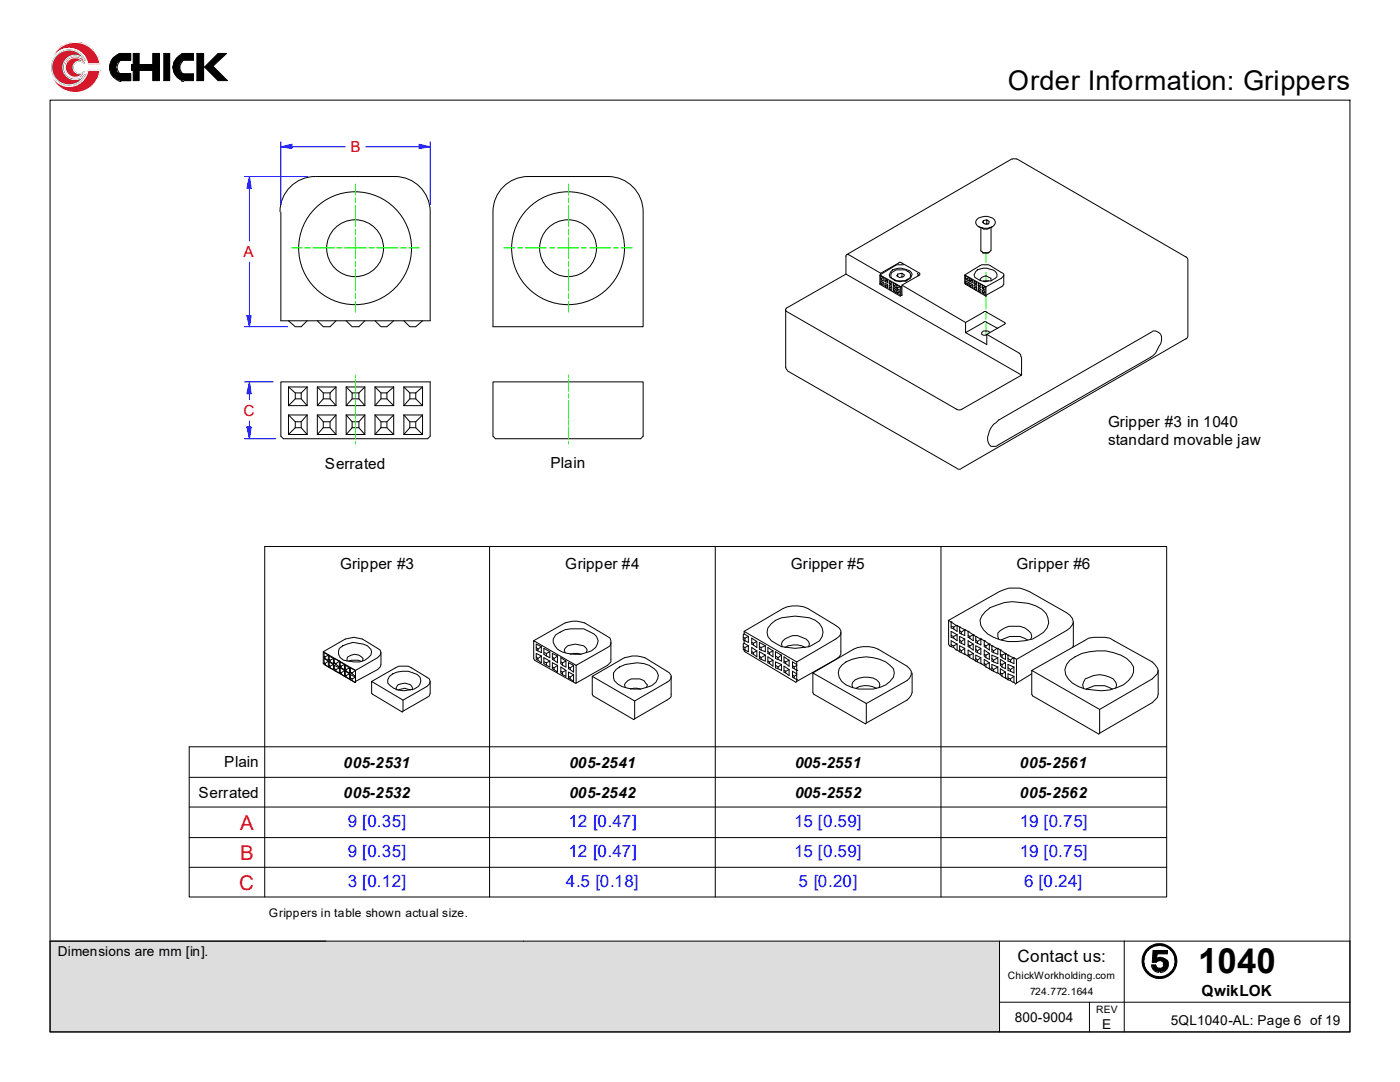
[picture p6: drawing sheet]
<svg xmlns="http://www.w3.org/2000/svg" width="279mm" height="216mm" viewBox="0 0 279 216" stroke-linecap="round" stroke-linejoin="round" font-family="sans-serif">
<!-- layer: Centerline(ISO) -->
<path d="M196.8 50.5v1.8M196.8 54.4v1.8M196.8 59.1v2.5M196.8 62.3v1.4M196.8 64.3v2.6" fill="none" stroke="#0f0" stroke-width=".2"/>
<!-- layer: Visible Edges(ISO) -->
<g fill="none" stroke="#000" stroke-width=".2">
<path d="M62.9 35.2a7 7 0 0 0-7 7M63 35.2h15.9M78.8 35.2a7 7 0 0 1 7.1 7M105.3 35.2h16.1M105.4 35.2a7 7 0 0 0-7 7M121.3 35.2a7 7 0 0 1 7.1 7M202 31.7l-33 19.1M202.1 31.8h.7M202.9 31.7l33.8 19.6M56 42.3v21.7h29.9v-21.7M98.4 42.3v22.9h30v-22.9M175.8 54.7v-.2l3.7-2.2 4.1 2.2v.4l-3.6 2v2"/>
<path d="M175.8 54.5l-6.5-3.7h-.3l-.2 .2v3.7M175.8 56l.5 .4-.4 .2-.1-.2zM175.8 56.4v.2l.5 .3v-.5M175.9 55.5v.4M175.9 56.6v.1M176.3 55.4v.6l-.5-.3v-.2M176.3 55.4l-.5-.4v.5h.1M176.3 55.4l-.4 .1M176.6 56.6l.5 .1-.3 .4-.2-.2zM176.6 55.9v.3l.5 .2v-.5M176.8 56v.2M176.8 57.1v.1"/>
<path d="M177.1 56.7v.7l-.5-.3v-.2M177.1 55.9l-.5-.4v.4l.2 .1M177.1 55.9l-.3 .1M177.5 56.9l.5 .3-.5 .2zM177.5 56.4v.2l.5 .3v-.5M177.6 56.6v.1M177.6 57.4v.3M178 57.2v.7l-.4-.2-.1-.3M178 56.4l-.5-.4v.4l.1 .2M178 54.4a2.04 2.04 0 0 1 2-.6 1.95 1.95 0 0 1 1.7 .9v.5a2.13 2.13 0 0 1-2.2 .8 1.95 1.95 0 0 1-1.7-.8zM178 56.4l-.4 .2M178.1 53.8a3.4 3.4 0 0 1 3.8 .6 1.02 1.02 0 0 1-.5 1.3l-.6 .3-1.1 .2-1.2-.3-.9-.5-.1-.5z"/>
<path d="M178.3 57.4l.5 .3-.5 .2zM178.3 55.7l.5 .3M178.5 57.1v.1M178.5 57.9v.2M178.6 55.9v.1M178.8 56.7v.7l-.5-.3v-.2M178.8 57.7v.7l-.5-.3v-.2M178.8 56.7l-.5-.1v.3l.2 .2M178.8 56.7l-.3 .4M179 57.9l.7 .4-.5 .1-.2-.1zM179 58.3l.2 .3 .5 .2v-.5M179.2 54.7l.8-.2v.9"/>
<path d="M179.2 57.4v.3M179.2 58.4v.2M179.7 57.2v.7l-.5-.2-.2-.3M179.7 57.2l-.7-.3v.5h.2M179.7 57.2l-.5 .2M179.8 57.2l-4.2-2.3v1.8l4.1 2.4 .3-.2M179.8 57.2v1.7h.2M179.8 57.2h.2M180 54.5l.5 .4-.2 .3-.8 .2-.5-.4 .2-.3v.5M180 56.9l12.7 7.4M180.3 52.8h-1.3l-3.4 2.1M180.7 56h.1"/>
<path d="M180.8 55.9v.1M181.2 55.7l-.5 .3M183 54.5l.2 .2v.3v-.1M192.5 54.9l3.4-2.1h1.4l3 1.9v.3l-.5 .5-3 1.7M192.7 56l.7 .4-.4 .2-.3-.2zM192.7 56.4v.2l.7 .3v-.5M193 55.5v.4M193 56.6v.1M193.4 55.4v.6l-.7-.3v-.2M193.4 55.4l-.7-.4v.5h.3M193.4 55.4l-.4 .1M193.5 56.6l.6 .1-.4 .4-.2-.2z"/>
<path d="M193.5 55.9v.3l.6 .2v-.5M193.7 56v.2M193.7 57.1v.1M194.1 56.7v.7l-.4-.2-.2-.3M194.1 55.9l-.6-.4v.4l.2 .1M194.1 55.9l-.4 .1M194.4 56.9l.5 .3-.5 .2zM194.4 56.4v.2l.5 .3v-.5M194.6 56.6v.1M194.6 57.4v.3M194.7 54.2a3.1 3.1 0 0 1 4.1 .2l.2 .8-1.2 .8h-.5a3.1 3.1 0 0 1-2.7-.6l-.2-.5zM194.9 57.2v.7l-.5-.3v-.2"/>
<path d="M194.9 56.4l-.5-.4v.4l.2 .2M194.9 43.9a2.64 2.64 0 0 1 3.6 0 .97 .97 0 0 1 0 1 .97 .97 0 0 1-.9 .5 2.59 2.59 0 0 1-2.7-.5l-.2-.4zM194.9 56.4l-.3 .2M195.2 57.4l.5 .3-.5 .2zM195.2 45.2l.9 .4a1.81 1.81 0 0 0 2-.4M195.4 57.1v.1M195.4 57.9v.2M195.7 56.7v.7l-.3-.2-.2-.3M195.7 57.7v.7l-.5-.3v-.2M195.7 56.7l-.5-.1v.3l.2 .2M195.7 56l-.1-.3a1.23 1.23 0 0 1 1.1-.7 1.23 1.23 0 0 1 1.1 .7v.3M195.7 45.4v4.6a1.1 1.1 0 0 0 1.1 .5 1.1 1.1 0 0 0 1-.5v-4.6"/>
<path d="M195.7 56.7l-.3 .4M196.1 57.9l.5 .4-.3 .1-.2-.1zM196.1 58.3v.1l.5 .4v-.5M196.1 50.3v.2h1.2l.1-.2M196.3 56h1M196.3 44l-.2 .4 .5 .3h.7l.1-.5-.5-.3v.8M196.3 57.4v.3M196.3 58.4v.2M196.6 57.2v.7l-.3-.2-.2-.3M196.6 57.2l-.5-.3v.5h.2M196.6 57.2l-.3 .2M196.8 57.2v1.7"/>
<path d="M196.9 43.9l-.6 .1v.5M200.3 54.9v1.8l-.1 .4-3.4 1.8v.2l-4.3-2.5v-1.7l4.3 2.3M236.7 51.2l.4 .7M237.1 52v14.9M56 76.2h29.9v10.8l-.6 .5h-28.7l-.6-.5zM57.6 64l1.3 1.2h1.2l1.2-1.2M57.6 77.2l1.3 1.2h1.2M57.6 77.2v3.7M57.6 77.2h3.7M58.9 78.4v1.2M60.1 78.4v1.2M61.3 77.2v3.7"/>
<path d="M61.3 77.2l-1.2 1.2M63.3 64l1.2 1.2h1.4l1.2-1.2M63.3 77.2l1.2 1.2h1.4M63.3 77.2v3.7M63.3 77.2h3.8M64.5 78.4v1.2M65.9 78.4v1.2M67.1 77.2v3.7M67.1 77.2l-1.2 1.2M69.1 64l1.2 1.2h1.3l1.2-1.2M69.1 77.2l1.2 1.2h1.3M69.1 77.2v3.7"/>
<path d="M69.1 77.2h3.7M70.3 78.4v1.2M71.6 78.4v1.2M72.8 77.2v3.7M72.8 77.2l-1.2 1.2M74.8 64l1.2 1.2h1.2l1.4-1.2M74.8 77.2l1.2 1.2h1.2M74.8 77.2v3.7M74.8 77.2h3.8M76 78.4v1.2M77.2 78.4v1.2M78.6 77.2v3.7"/>
<path d="M78.6 77.2l-1.4 1.2M80.6 64l1.2 1.2h1.2l1.3-1.2M80.6 77.2l1.2 1.2h1.2M80.6 77.2v3.7M80.6 77.2h3.7M81.8 78.4v1.2M83 78.4v1.2M84.3 77.2v3.7M84.3 77.2l-1.3 1.2M98.4 76.2h30v10.8l-.6 .5h-28.9l-.5-.5zM156.8 61.8v11.5M156.8 73.2l.4 .7"/>
<path d="M157 61.5l11.8-6.8 35.1 20.1-11.9 6.8a1.1 1.1 0 0 1-1.2 0l-33.8-19.5a.42 .42 0 0 1 0-.6zM157.1 74l33.9 19.5M196.9 66.7l6.5 3.7 .3 .4v.3l.2 .2v3.5M197.4 66.4v-.2a1.44 1.44 0 0 0-1.3 0l-.2 .2v.3l.4 .2h.6M199.1 65.5l-2.3-1.3h-.4l-3.7 2.2v-2.1l3.7-2.2h.4l3.9 2.4-3.8 2.2v2l-4.2-2.3M236.7 67.6l-44.8 25.9M237.1 67l-.4 .6M57.6 82.8l1.3 1.4h1.2l1.2-1.4M57.6 80.9l1.3-1.3h1.2l1.2 1.3M57.6 82.8v3.9M57.6 86.7h3.7M57.6 82.8h3.7"/>
<path d="M57.6 80.9h3.7M58.9 85.3h1.2l1.2 1.4M58.9 85.3l-1.3 1.4M58.9 84.2v1.1M60.1 84.2v1.1M61.3 82.8v3.9M63.3 82.8l1.2 1.4h1.4l1.2-1.4M63.3 80.9l1.2-1.3h1.4l1.2 1.3M63.3 82.8v3.9M63.3 86.7h3.8M63.3 82.8h3.8M63.3 80.9h3.8"/>
<path d="M64.5 85.3h1.4l1.2 1.4M64.5 85.3l-1.2 1.4M64.5 84.2v1.1M65.9 84.2v1.1M67.1 82.8v3.9M69.1 82.8l1.2 1.4h1.3l1.2-1.4M69.1 80.9l1.2-1.3h1.3l1.2 1.3M69.1 82.8v3.9M69.1 86.7h3.7M69.1 82.8h3.7M69.1 80.9h3.7M70.3 85.3h1.3l1.2 1.4"/>
<path d="M70.3 84.2v1.1M70.3 85.3l-1.2 1.4M71.6 84.2v1.1M72.8 82.8v3.9M74.8 82.8l1.2 1.4h1.2l1.4-1.4M74.8 80.9l1.2-1.3h1.2l1.4 1.3M74.8 82.8v3.9M74.8 86.7h3.8M74.8 82.8h3.8M74.8 80.9h3.8M76 85.3h1.2l1.4 1.4M76 84.2v1.1"/>
<path d="M76 85.3l-1.2 1.4M77.2 84.2v1.1M78.6 82.8v3.9M80.6 82.8l1.2 1.4h1.2l1.3-1.4M80.6 80.9l1.2-1.3h1.2l1.3 1.3M80.6 82.8v3.9M80.6 86.7h3.7M80.6 82.8h3.7M80.6 80.9h3.7M81.8 85.3h1.2l1.3 1.4M81.8 85.3l-1.2 1.4M81.8 84.2v1.1"/>
<path d="M83 84.2v1.1M84.3 82.8v3.9M191.1 93.5h.7M198.3 84.7l1-.9 30.3-17.4a1.3 1.3 0 0 1 2 .3 2.3 2.3 0 0 1-.3 2.4 3.5 3.5 0 0 1-1.7 2.2l-30.8 17.8h-.5a1.16 1.16 0 0 1-1.2-1.2v-.7a5.1 5.1 0 0 1 1.2-2.5zM64.5 130l4.4-2.5a4.4 4.4 0 0 1 3.4 0l3.6 2.2 .1 .5-.1 .5-.5 .5-4.4 2.6M64.7 132.6h.1M64.7 132.4h-.2v-2.4l6.5 3.8M64.7 132.6l6.1 3.5M64.7 132.2v.2M64.9 131.1v.3M64.9 132.4v.2M65.5 130.7v1l-.6-.3-.2-.3"/>
<path d="M65.5 131.9v1.2l-.8-.7M65.5 130.7l-.8-.5v.9h.2M65.5 131.9l-.8-.5v.8l.2 .2M65.5 130.7l-.6 .4M65.5 131.9l-.6 .5M65.7 132.1l.8 .5-.8 .3zM65.9 131.7v.4M65.9 132.9v.4M66.5 131.4v1l-.6-.3-.2-.2v-.3M66.5 132.6v1l-.6-.3-.2-.4M66.5 131.4l-.8-.5v.7l.2 .1M66.5 131.4l-.6 .3"/>
<path d="M66.7 132.8l1 .5-.6 .3-.4-.2zM67.1 132.4v.2M67.1 133.6v.3M67.7 131.9v1.2l-1-.7v-.2M67.7 133.3v1l-1-.5v-.4M67.7 131.9l-1-.5v.8l.4 .2M67.7 129.4l.7-.5 2-.7 1.1 .2a2.53 2.53 0 0 1 2.7 1.6l-.2 .7a3.7 3.7 0 0 1-4.4 1.2 1.77 1.77 0 0 1-1.9-2.5zM67.7 131.9l-.6 .5M67.9 133.3l.8 .5-.6 .5-.2-.2zM68.1 132.9v.4M68.1 134.3v.2M68.7 132.6v1l-.6-.3-.2-.4"/>
<path d="M68.7 133.8v1.2l-.8-.7v-.2M68.7 132.6l-.8-.5v.8h.2M68.7 132.6l-.6 .3M68.9 133.9l.9 .6-.9 .3zM69.1 133.6v.3M69.1 134.8v.3M69.3 131.9v-.5a1.95 1.95 0 0 1 3.2 0l-.2 .5M69.6 131.9a4.2 4.2 0 0 1 2.4 0M69.8 133.3v1l-.7-.4-.2-.1v-.4M69.8 134.5v1l-.7-.4-.2-.3M69.8 133.3l-.9-.5v.6l.2 .2M69.8 133.3l-.7 .3"/>
<path d="M69.9 135.3v.3l.9 .5M69.9 134.6l1.1 .5-.7 .4-.4-.2zM69.9 134.1v.2l1.1 .7M70.3 134.3v.2M70.3 135.5v.3M70.8 136.1h.1M71 133.8l-1.1-.5v.8l.4 .2M71 133.8l-.7 .5M71 133.8v2.3M74.2 136l5.4-3.1h1.8l4.3 2.6 .2 .5-.2 .5-.5 .5-4.8 2.7M76 130.2v2.4l-.1 .5-.5 .5-4.6 2.5M77.7 135a4.7 4.7 0 0 1 6.1 .1 1.75 1.75 0 0 1-1.2 2.4l-1 .2a4 4 0 0 1-4.2-1.4v-.7z"/>
<path d="M79.1 137.7v-.5l.3-.5a2.54 2.54 0 0 1 2.6 0l.3 .5v.5M79.4 137.7a2.54 2.54 0 0 1 2.6 0M85.9 136v2.3l-.2 .6-5.4 3.2-6-3.6-.1-.2v-2.3l6.2 3.7v2.2M106.5 127.8l6.3-3.5a5.5 5.5 0 0 1 3.9 0l4.5 2.7a1.21 1.21 0 0 1 .7 1.1 1.21 1.21 0 0 1-.7 1.1l-6.2 3.6M107 130.4l1 .5-.6 .5-.4-.3zM107.4 129.5v.4M107.4 131.4v.3M108 129v1.2l-1-.5v-.5M108 130.9v1.3l-1-.6v-.5M108 129l-1-.5v.7l.4 .3M108 129l-.6 .5M108.5 131.2l1.2 .7-.6 .3-.6-.1z"/>
<path d="M109.1 130.4v.5M109.1 132.2v.6M109.7 130v1.2l-1.2-.6v-.4M109.7 131.9v1.2l-1.2-.7v-.3M109.7 130l-1.2-.6v.8l.6 .2M109.7 130l-.6 .4M110.2 132.2l1.1 .6-.7 .5-.4-.2zM110.6 131.4v.3M110.6 133.3v.3M110.9 126.7a5.3 5.3 0 0 1 4.2-1.2h1.4l1 .5a2 2 0 0 1 1.4 3.2l-.9 .7a7.2 7.2 0 0 1-6.7-.4l-.9-1.3v-.7zM111.3 130.9v1.3l-1.1-.6v-.5M111.3 132.8v1.3l-1.1-.7v-.3"/>
<path d="M111.3 130.9l-1.1-.5v.7l.4 .3M111.3 130.9l-.7 .5M111.9 133.1l1 .7-.6 .3-.4-.2zM112.3 132.2v.6M112.3 134.1v.5M112.8 130.2l-.2-.5 .7-.8a4 4 0 0 1 3.2 0l.7 .8-.2 .5M112.9 131.9v1.2l-.6-.3-.4-.4v-.3M112.9 133.8v1.2l-.6-.4-.4-.3v-.4M112.9 131.9l-1-.7v.9l.4 .1M112.9 131.9l-.6 .3M113.5 134.1l1 .5-.7 .5-.3-.1zM113.8 130.6l.7-.2 1.5 .2"/>
<path d="M113.8 133.3v.3M113.8 135.1v.4M114.5 132.8v1.3l-1-.7v-.3M114.5 134.6v1.4l-1-.7v-.3M114.5 132.8l-1-.6v.9l.3 .2M114.5 132.8l-.7 .5M115 132.8v3.5M118.2 135l6.4-3.8a5.9 5.9 0 0 1 4.1 0l4.4 2.7a1.13 1.13 0 0 1 .9 1.1 1.13 1.13 0 0 1-.9 1.1l-6.4 3.8M121.9 128.2v3.9l-.7 .7-6.4 3.5-8.1-4.6-.2-.3v-3.6l8.5 5M122.9 133.6l.7-.5a9 9 0 0 1 4.9-.7 3.6 3.6 0 0 1 2.9 2.4 2.56 2.56 0 0 1-2.4 2.4 6.2 6.2 0 0 1-6.4-1.4l-.2-1.5zM124.8 137.2l-.2-.5a1.99 1.99 0 0 1 2.2-1.2h.9l.8 .3 .7 .9-.2 .5M125.8 137.5l.7-.2 1.3 .2"/>
<path d="M133.9 135v4l-.8 .7-6.6 3.9-8.1-4.7-.2-.4v-3.5l8.5 4.9v3.5M148.5 126l7.8-4.6a5.9 5.9 0 0 1 4.9 0l6.3 3.9 .3 .5v.7l-.3 .5-.7 .5-7.8 4.6M148.5 126.5v-.5l10.5 6.1M148.5 128.4l-.2 .1v.5l.4 .2 .7-.3M148.5 126.5l-.2 .2v.5l.4 .1M148.5 127.7v.7M148.5 126.5l.9 .5M148.5 128.4l.9 .5M148.7 127.3v.5M148.7 129.2v.5M149.4 128.9v1.1l-1.1-.5v-.5M149.4 127v1.2l-1.1-.5v-.5"/>
<path d="M149.4 127l-.7 .3M150 127.3l1 .7-.6 .4-.4-.2zM150 129.2l1 .7v1.2l-1-.7zM150 128.2v.3l.4 .2M150 130l.4 .2M150.4 128.4v.3M150.4 130.2v.4M151 128v1.2l-.6-.5M151 129.9l-.6 .3M151.6 130l1.1 .7v1.2l-1.1-.5zM151.6 129v.5l.3 .2M151.6 130.9l.3 .3"/>
<path d="M151.9 129.2v.5M151.9 131.2v.4M152.7 128.9l-1.1-.7v.8l.3 .2M152.7 128.9v1.1l-.8-.3M152.7 128.9l-.8 .3M152.7 130.7l-.8 .5M153.2 131.1l1.1 .6v1.2l-1.1-.7zM153.2 130v.4l.4 .2M153.2 131.9l.4 .2M153.6 130.2v.4M153.6 132.1v.3M153.9 124.5l.9-.7 1.2-.5a10.5 10.5 0 0 1 6.7 .5 2.48 2.48 0 0 1 1.6 2.3 2.48 2.48 0 0 1-1.6 2.3l-1.2 .6a11.7 11.7 0 0 1-5.5 0l-1.2-.6a2.23 2.23 0 0 1-1.7-1.7 2.23 2.23 0 0 1 .8-2.2z"/>
<path d="M154.3 129.9l-1.1-.7v.8l.4 .2M154.3 129.9v1.2l-.7-.5M154.3 129.9l-.7 .3M154.3 131.7l-.7 .4M154.8 132.1l1.2 .5v1.2l-1.2-.5zM154.8 130.9v.5l.5 .2M154.8 132.8l.5 .3M155.3 131.2v.4M155.3 133.1v.3M156 130.7l-1.2-.7v.9l.5 .3M156 130.7v1.2l-.7-.3M156 130.7l-.7 .5"/>
<path d="M156 132.6l-.7 .5M156.1 129a1.36 1.36 0 0 1 1.2-1.8l.9-.4a4.6 4.6 0 0 1 3.2 1.2l.1 .5-.1 .5M156.6 129.2a4.2 4.2 0 0 1 4.1 0M156.8 132.1v.3M156.8 133.9v.4M157.5 133.6v1.2l-1-.7v-.3M157.5 131.7v1.2l-1-.7v-.3M157.5 133.6l-1-.7v.9l.3 .1M157.5 131.7l-1-.6v.8l.3 .2M157.5 133.6l-.7 .3M157.5 131.7l-.7 .4M158.2 134.6v.5l.8 .5"/>
<path d="M158.2 132.8v.5l.8 .5v-1M158.5 133.1v.3M158.5 135v.3M159 133.8h.1M159 135.6h.1M159 132.6l-.8-.5v.7l.3 .3 .5-.3M159 134.5l-.8-.6v.7l.3 .4 .5-.4M159 132.1v.7M159 133.8v2.2M162.2 134.3l8.1-4.8a5.9 5.9 0 0 1 5 0l5.7 3.4a1.6 1.6 0 0 1 .9 1.5 1.6 1.6 0 0 1-.9 1.4l-8.1 4.6M167.8 126.2v4.4l-.3 .5-8.7 5-10.1-6.1-.2-.1v-.4M168 132.8a7.7 7.7 0 0 1 9.6 0 1.95 1.95 0 0 1 0 3.2 6.3 6.3 0 0 1-4.7 1.5 6.4 6.4 0 0 1-4.9-1.5 2.25 2.25 0 0 1 0-3.2z"/>
<path d="M170.2 137.2l-.2-.5 .2-.6a3.8 3.8 0 0 1 5.2 0l.2 .6-.2 .5M170.9 137.3a4.1 4.1 0 0 1 4 0M182 134.3v3.9l-.5 1-.5 .5-8.3 4.7-10.3-5.9-.2-.3v-3.9l10.7 6.1v3.9M189.3 123.8l10.2-5.8 .8-.3a6.8 6.8 0 0 1 5.1 .3l7.5 4.3a1.8 1.8 0 0 1 .6 3l-10.6 6.3M189.3 123.8v4.7l.2 .4 .3 .1M189.3 123.8l1.5 1M189.8 127.8l1.2 .7-.7 .4-.5-.2zM189.8 129l.5 .2 .5 .5h.2M189.8 124.1v.9l.5 .1M189.8 124.1h.1M189.8 125v.3l.5 .2M189.8 128.7v.3"/>
<path d="M190.3 125.1v.4M190.3 127v.3M190.3 128.9v.3M190.8 124.8l-.5 .3M190.8 124.8h.2M191 128.5v1.2l.5 .3M191 126.7v1.1l-.7-.5-.5-.1v-.4M191 126.7l-1.2-.7v.8l.5 .2M191 126.7l-.7 .3M191.5 125.8v.5l1 .5v-1.2l.7 .4M191.5 125.1l-.5-.3v1.2l-.7-.5M191.5 128.9l1 .5-.6 .5-.4-.4z"/>
<path d="M191.5 130l1 .6M191.5 125.1v.7l.4 .4M191.5 125.1h.1M191.5 125.1l1 .5M191.5 129.5v.5M191.9 126.2v.3M191.9 128v.4M191.9 129.9v.3M192.5 129.4v1.2l.7 .3M192.5 127.5v1.2l-1-.5v-.5M192.5 127.5l-1-.5v.7l.4 .3M192.5 125.6h.1"/>
<path d="M192.5 130.6h.1M192.5 127.5l-.6 .5M192.5 125.6l-.6 .6M193.2 129.7l1 .7-.7 .3-.3-.1zM193.2 130.9l1 .7M193.2 126v.8l.3 .2M193.2 126h.1M193.2 126.8v.4l.3 .1M193.2 126l1 .7M193.2 130.6v.3M193.5 127v.3M193.5 128.9v.3"/>
<path d="M193.5 130.7v.5M194.2 130.4v1.2l.5 .3M194.2 128.5v1.2l-1-.7v-.3M194.2 128.5l-1-.7v.9l.3 .2M194.2 126.7h.1M194.2 131.6h.1M194.2 128.5l-.7 .4M194.2 126.7l-.7 .3M194.7 127.7v.5l1 .5v-1.2l.7 .3M194.7 127l-.5-.3v1.1l-.7-.5M194.7 130.7l1 .5-.6 .5-.4-.3zM194.7 131.9l1 .5"/>
<path d="M194.7 127v.7l.4 .3M194.7 127h.1M194.7 127l1 .5M194.7 131.4v.5M195.1 128v.4M195.1 129.9v.3M195.1 131.7v.4M195.7 131.2v1.2l.7 .4M195.7 129.4v1.2l-1-.6v-.5M195.7 129.4l-1-.5v.6l.4 .4M195.7 127.5h.1M195.7 132.4h.1"/>
<path d="M195.7 129.4l-.6 .5M195.7 127.5l-.6 .5M196.4 128.7v.3l1 .7v-1.2l.6 .4M196.4 132.8l1 .6M196.4 127.8v.9l.4 .2M196.4 127.8h.1M196.4 127.8l1 .7M196.6 122.1l1-.9a9.3 9.3 0 0 1 6.1-1 6.7 6.7 0 0 1 5.1 2.2 2.88 2.88 0 0 1-1.5 4.4l-1.2 .7a11.7 11.7 0 0 1-7.8-.3 4 4 0 0 1-2.7-3.4l.3-.9zM196.8 128.9v.3M196.8 130.7v.5M196.8 132.6v.5M197.4 132.2v1.2l.6 .4"/>
<path d="M197.4 130.4v1.2l-1-.7v-.3M197.4 132.2l-.6 .4-.4-.2M197.4 130.4l-1-.7v.9l.4 .1M197.4 128.5h.1M197.4 133.4h.1M197.4 132.2l-1-.6v1.2M197.4 130.4l-.6 .3M197.4 128.5l-.6 .4M198 129.5v.5l1.1 .6v-1.2l.5 .3M198 133.8l1.1 .5M198 128.9v.6l.3 .4M198 128.9h.1"/>
<path d="M198 128.9l1 .5M198.3 129.9v.3M198.3 131.7v.4M198.3 133.6v.3M199 129.4l-.7 .5M199 129.4h.1M199.1 133.1v1.2l.5 .3M199.1 131.2v1.2l-1.1-.5v-.5M199.1 133.1l-.8 .5-.3-.3M199.1 131.2l-1.1-.5v.7l.3 .3M199.1 133.1l-1.1-.5v1.2M199.1 131.2l-.8 .5"/>
<path d="M199.3 127.5l-.2-1.2a4 4 0 0 1 3.4-1.3 3.4 3.4 0 0 1 3.2 1.3l.2 .7-.2 .5M199.6 130.6v.3l1.1 .7v-1.2l.5 .3M199.6 134.6l1.1 .7M199.6 129.7v.9l.4 .1M199.6 129.7h.1M199.6 129.7l1.1 .7M199.8 127.7l.9-.4a5.3 5.3 0 0 1 3.7 0l.7 .4M200 130.7v.5M200 132.6v.5M200 134.5v.5M200.7 134.1v1.2l.5 .3M200.7 132.2v1.2l-1.1-.6v-.4"/>
<path d="M200.7 134.1l-.7 .4-.4-.2M200.7 132.2l-1.1-.6v.8l.4 .2M200.7 130.4h.1M200.7 135.3h.1M200.7 134.1l-1.1-.7v1.2M200.7 132.2l-.7 .4M200.7 130.4l-.7 .3M201.2 130.7v1.2l1.2 .5v-1.2l.5 .4M201.2 135.6l1.2 .5M201.2 130.7h.1M201.2 130.7l1 .5M201.7 131.7v.4"/>
<path d="M201.7 133.6v.3M201.7 135.5v.3M202.2 131.2l-.5 .5-.5-.3M202.2 131.2h.2M202.4 133.1v1.2l-1.2-.5v-.5M202.4 135l-.7 .5-.5-.2M202.4 133.1l-1.2-.5v.7l.5 .3M202.4 135l-1.2-.5v1.1M202.4 133.1l-.7 .5M202.9 131.6v4.7M205.9 134.5l-3.2 2-.3-.4v-1.1M205.9 133.8l11.4-6.5a13.3 13.3 0 0 1 4.2 0l8.5 4.8 1 1.2 .1 .5-.1 .7-1 1-10.5 6.1"/>
<path d="M213.5 131.7a10.3 10.3 0 0 1 10.2-1l1.2 .7 .8 .8a2.49 2.49 0 0 1-.5 3.6 8.5 8.5 0 0 1-7.1 1.9 6.3 6.3 0 0 1-5.4-3.1l-.2-1 .4-1zM214.2 124.1v4.8l-.2 .3M216.2 137.3a1.65 1.65 0 0 1 1.2-2.2 4.6 4.6 0 0 1 4.8 .4l.5 .6 .1 .6-.1 .6M216.7 137.5l.9-.3a5.3 5.3 0 0 1 3.7 0l.7 .3M231.1 133.8v4.7l-.1 .7-1 1-10.7 6.3-13.2-7.6-.2-.4v-4.7l13.6 7.8v4.7"/>
<circle cx="70.9" cy="49.5" r="5.7"/>
<circle cx="70.9" cy="49.5" r="11.3"/>
<circle cx="113.4" cy="49.5" r="5.7"/>
<circle cx="113.4" cy="49.5" r="11.3"/>
</g>
<!-- layer: TITLE BLOCK HATCH -->
<g fill="#000">
<path d="M22.7 11.3l1-.6h2.4v1.3h-2.1l-.1 .2a1.95 1.95 0 0 0-.7 1.3l.2 .2a.59 .59 0 0 0 .5 .9v.1h2.2v1.4h-2.4l-.5-.4a1.9 1.9 0 0 1-1.2-1.6l-.2-.2v-.4a3.4 3.4 0 0 1 .9-2.2z" fill-rule="evenodd"/>
<path d="M26.6 10.7h1.2v2.2h2.7v-2.2h1.3v5.4h-1.3v-2h-2.7v2h-1.2v-2h-.4v-1.2h.4z" fill-rule="evenodd"/>
<path d="M32.7 10.7h1.2v5.4h-1.2z" fill-rule="evenodd"/>
<path d="M35.4 11.3l.8-.6h2.4v1.3h-2a1.85 1.85 0 0 0-.4 2.6h.2v.1h2.2v1.4h-1.9a2.09 2.09 0 0 1-1.5-.9l-.3-.3a.97 .97 0 0 1-.4-1l-.1-.4v-.3l.1-.2a2.06 2.06 0 0 1 .9-1.7z" fill-rule="evenodd"/>
<path d="M39.3 10.7h1.3v5.4h-1.3z" fill-rule="evenodd"/>
<path d="M40.8 13.4l2.7-2.7h1.7l-2.7 2.5 2.9 2.9h-1.9z" fill-rule="evenodd"/>
</g>
<path d="M10.3 15.1a3.1 3.1 0 0 0 1.7 1.7 3.7 3.7 0 0 0 5.1-1.6l.5-1.1h2.4a2.71 2.71 0 0 1-.7 1.6 4.6 4.6 0 0 1-5.8 2.4 4.7 4.7 0 0 1-3-2.5z" fill-rule="evenodd" fill="#f00"/>
<path d="M11.5 10.8a3.5 3.5 0 0 1 4.6 0l.7 .9-.4-.2a2.16 2.16 0 0 0-2.3-.3 2.19 2.19 0 0 0-1.4 2.2 2.29 2.29 0 0 0 1.2 2.1 2.29 2.29 0 0 0 2.4-.1l.5-.3a2.96 2.96 0 0 1-2.7 1.7h-.7a2.65 2.65 0 0 1-2.4-1.4l-.3-.7a2.99 2.99 0 0 1 .1-3z" fill-rule="evenodd" fill="#b01c2e"/>
<path d="M13.7 11.9a1.88 1.88 0 0 1 2.9 .3l.3 .3h-.1a.54 .54 0 0 0-.7-.3 .42 .42 0 0 0-.7 0h-.3v.2a1.02 1.02 0 0 0-.5 1.3l.1 .5 .4 .2v.2a1.31 1.31 0 0 0 1.5-.2h.2a1.61 1.61 0 0 1-1.6 1 2.04 2.04 0 0 1-2-1.2 2.04 2.04 0 0 1 .5-2.3z" fill-rule="evenodd" fill="#f00"/>
<g fill="#e60d2e">
<path d="M10.5 11.3l-.3 .9zM12.2 9.1l-1 1.1-.5 .6-.2 .5a4.3 4.3 0 0 1 2.5-1.6 3.4 3.4 0 0 1 3.4 1 4.4 4.4 0 0 1 1.2 2h2.4l-.4-1.4-.5-.6a4.5 4.5 0 0 0-4.7-2.2h-.5z" fill-rule="evenodd"/>
<path d="M10.3 15.1a3.1 3.1 0 0 0 1.7 1.7 3.7 3.7 0 0 0 5.1-1.6l.5-1.1h2.4a2.71 2.71 0 0 1-.7 1.6 4.6 4.6 0 0 1-5.8 2.4 4.7 4.7 0 0 1-3-2.5z" fill-rule="evenodd"/>
</g>
<path d="M13.7 11.9a1.88 1.88 0 0 1 2.9 .3l.3 .3h-.1a.54 .54 0 0 0-.7-.3 .42 .42 0 0 0-.7 0h-.3v.2a1.02 1.02 0 0 0-.5 1.3l.1 .5 .4 .2v.2a1.31 1.31 0 0 0 1.5-.2h.2a1.61 1.61 0 0 1-1.6 1 2.04 2.04 0 0 1-2-1.2 2.04 2.04 0 0 1 .5-2.3z" fill-rule="evenodd" fill="#b01c2e"/>
<path d="M10 187.8h189.5v18.1h-189.5z" fill-rule="evenodd" fill="#ddd"/>
<g fill="#000">
<path d="M230.1 189.7h2.9v.6h-2l-.2 .9h.2a1.53 1.53 0 0 1 2 .5 1.52 1.52 0 0 1-1.4 2.2h-.5a1.1 1.1 0 0 1-1.1-1l-.2-.4h.8l.2 .4a.85 .85 0 0 0 1.2 .1v-.1h.2a.91 .91 0 0 0-.6-1.2h-.3l-.5 .3h-.8z" fill-rule="evenodd"/>
<path d="M229.4 189.3l-.6 .9a1.56 1.56 0 0 0-.4 1.3l-.1 .4 .1 .3a2.66 2.66 0 0 0 1.4 2.2 1.56 1.56 0 0 0 1.3 .3l.4 .2 .3-.2a2.06 2.06 0 0 0 1.7-.8l.3-.2a3.7 3.7 0 0 0 .6-2.9l-.6-1-.3-.1-.2-.4a3.7 3.7 0 0 0-2.8-.5zM229.3 189a4.1 4.1 0 0 0-1.4 2.3 3.6 3.6 0 0 0 1.2 3.1 3.5 3.5 0 0 0 5.3-.9 3.5 3.5 0 0 0-1.9-5 3.5 3.5 0 0 0-3.2 .5z" fill-rule="evenodd"/>
</g>
<!-- layer: Sketch Geometry(ISO) -->
<g fill="none" stroke="#000" stroke-width=".2">
<path d="M10 20h259.4v185.9h-259.4zM16.8 12.7a1.27 1.27 0 0 0-1.8-.2 1.27 1.27 0 0 0 0 1.9 1.27 1.27 0 0 0 1.8-.1M17 14.9a3.5 3.5 0 0 1-5.3 1.3 3.5 3.5 0 0 1 0-5.5 3.5 3.5 0 0 1 5.3 1.3 2.45 2.45 0 0 0-3.7-.3 2.45 2.45 0 0 0 0 3.6 2.45 2.45 0 0 0 3.7-.4M17.6 14.1h2.4M23.6 10.8a2.79 2.79 0 0 0-1.8 2.7 2.79 2.79 0 0 0 1.8 2.6M23.7 16.2l.4 .1M23.8 14.6l.3 .1M23.9 12.3a1.61 1.61 0 0 0 0 2.4M24 10.7h2.1v1.3h-2.1h2.1v-1.3M24 14.7h2.1h-2.1M24.1 12l-.3 .1M24.1 10.7l-.4 .1"/>
<path d="M26.1 14.7v1.4v-1.4M26.1 16.1h-2.1h2.1M26.6 10.7h1.2v2.2h2.7v-2.2h1.3v5.4h-1.3v-2h-2.7v2h-1.2v-2h-.4v-1.2h.4zM32.7 10.7h1.2v5.4h-1.2zM36.2 16.2l.5 .1M36.3 10.8a2.79 2.79 0 0 0-1.8 2.7 2.79 2.79 0 0 0 1.8 2.6M36.4 14.6l.3 .1M36.4 12.3a1.61 1.61 0 0 0 0 2.4M36.6 14.7h2v1.4h-1.9M36.7 12l-.3 .1M36.7 10.7l-.5 .1M36.7 10.7h1.9v1.3h-2"/>
<path d="M39.3 10.7h1.3v5.4h-1.3zM40.8 13.4l2.7-2.7h1.7l-2.7 2.5 2.9 2.9h-1.9zM97.7 109.1v69.9M142.7 109.1v69.9M187.8 109.1v69.9M37.8 155.1h195M232.8 149h-195v30h195v-69.9h-180v69.9M37.8 173.1h195M37.8 167.1h195M37.8 161h195M104.5 187.8h119.9M199.5 187.8v18.1"/>
<path d="M217.4 200v5.9M229.8 192.5h.8M229.8 192.7a1.61 1.61 0 0 0 1.4 1.3M230.6 192.6a.76 .76 0 0 0 .8 .6M230.8 191.2l.2-.9h2v-.6h-2.9l-.1 2.3h.8M231.1 193.9h.5M231.3 193.2h.2M231.3 191.7h.2M231.4 191.7l-.6 .3M231.6 191.7a.76 .76 0 0 1 .7 .7 .76 .76 0 0 1-.7 .8M231.7 191l-.9 .2M231.7 191.2l.6 .1 .5 .3"/>
<path d="M232.2 192.4v.1M232.9 191.5l.3 .8M233.2 192.6a1.61 1.61 0 0 1-1.6 1.5M233.2 192.4v.1"/>
<circle cx="231.4" cy="191.8" r="3.5"/>
<circle cx="231.4" cy="191.8" r="3.1"/>
</g>
<path d="M10.1 12.2a5 5 0 0 1 5.2-3.7 5 5 0 0 1 4.6 4.3M16.8 12.7a1.95 1.95 0 0 0-3-.8 1.95 1.95 0 0 0 0 3.1 1.95 1.95 0 0 0 3-.8M16.8 12.7a1.27 1.27 0 0 0-1.8-.2 1.27 1.27 0 0 0 0 1.9 1.27 1.27 0 0 0 1.8-.1M17 14.9a3.5 3.5 0 0 1-5.3 1.3 3.5 3.5 0 0 1 0-5.5 3.5 3.5 0 0 1 5.3 1.3 2.45 2.45 0 0 0-3.7-.3 2.45 2.45 0 0 0 0 3.6 2.45 2.45 0 0 0 3.7-.4M17.6 12.8a3.8 3.8 0 0 0-5.9-2.5 3.8 3.8 0 0 0 0 6.3 3.8 3.8 0 0 0 5.9-2.5M17.6 14.1h2.4M17.6 12.7h2.4M19.9 14.1a5 5 0 0 1-4.6 4.3 5 5 0 0 1-5.2-3.7" fill="none" stroke="#fff" stroke-width=".2"/>
<path d="M17.6 12.7h2.4" fill="none" stroke="#f00" stroke-width=".2"/>
<!-- layer: TITLE BLOCK -->
<path d="M104.5 187.8h-94.5v18.1h259.4v-18.1h-45v18.1M199.5 200h69.9" fill="none" stroke="#000" stroke-width=".2"/>
<!-- layer: Dimensions(ISO) -->
<path d="M49.8 35.2v2.4" fill="none" stroke="#00f" stroke-width=".2"/>
<path d="M49.8 35.2l.3 2.4h-.8z" fill-rule="evenodd" fill="#00f"/>
<path d="M49.8 35.2l.3 2.4h-.8zM49.8 63v2.2" fill="none" stroke="#00f" stroke-width=".2"/>
<path d="M49.3 63h.8l-.3 2.2z" fill-rule="evenodd" fill="#00f"/>
<path d="M48.8 35.2h12.7M49.8 37.6v10.5M56 29.3h2.3M49.8 52.3v10.7M48.8 65.2h8.6M49.3 63h.8l-.3 2.2z" fill="none" stroke="#00f" stroke-width=".2"/>
<path d="M56 29.3l2.3-.5v.8z" fill-rule="evenodd" fill="#00f"/>
<path d="M56 29.3l2.3-.5v.8zM83.7 29.3h2.2" fill="none" stroke="#00f" stroke-width=".2"/>
<path d="M83.7 28.8l2.2 .5-2.2 .3z" fill-rule="evenodd" fill="#00f"/>
<path d="M56 28.3v12.5M58.3 29.3h10.6M73 29.3h10.7M83.7 28.8l2.2 .5-2.2 .3zM85.9 28.3v12.5M49.8 85.2v2.3" fill="none" stroke="#00f" stroke-width=".2"/>
<path d="M49.3 85.2h.8l-.3 2.3z" fill-rule="evenodd" fill="#00f"/>
<path d="M49.8 76.2v2.4M49.3 85.2h.8l-.3 2.3z" fill="none" stroke="#00f" stroke-width=".2"/>
<path d="M49.8 76.2l.3 2.4h-.8z" fill-rule="evenodd" fill="#00f"/>
<path d="M48.8 76.2h5.7M49.8 76.2l.3 2.4h-.8zM49.8 78.6v1.2M48.8 87.5h6.2M49.8 84v1.2" fill="none" stroke="#00f" stroke-width=".2"/>
<!-- layer: Center Mark(ISO) -->
<g fill="none" stroke="#0f0" stroke-width=".2">
<path d="M71 36.7v2.2M71 39.5v1M113.5 36.7v2.2M113.5 39.5v1M58.3 49.4h2M60.8 49.4h1.2M62.5 49.4h4.2M67.2 49.4h1M68.7 49.4h4.5M71 41v4.2M71 45.7v1.2M71 47.4v4.2"/>
<path d="M71 52.2v1M71 53.7v4.4M71 58.6v1M73.7 49.4h1M75.2 49.4h4.2M79.9 49.4h1.2M81.6 49.4h2.1M100.6 49.4h2.2M103.3 49.4h1M104.8 49.4h4.3M109.7 49.4h1M111.3 49.4h4.2"/>
<path d="M113.5 41v4.2M113.5 45.7v1.2M113.5 47.4v4.2M113.5 52.2v1M113.5 53.7v4.4M113.5 58.6v1M116 49.4h1M117.7 49.4h4.2M122.4 49.4h1M124 49.4h2.2M71 60.1v2.2M113.5 60.1v2.2"/>
</g>
<!-- layer: Centerline(ISO) -->
<g fill="none" stroke="#0f0" stroke-width=".2">
<path d="M71 74.8v.6M71 75.7v2.4M71 78.6v.8M71 79.9v3.6M113.5 74.8v.6M113.5 75.7v2.4M113.5 78.6v.8M113.5 79.9v3.6M71 83.8v1M71 85.2v2.3M71 88.1v.5M113.5 83.8v1"/>
<path d="M113.5 85.2v2.3M113.5 88.1v.5"/>
</g>
<!-- layer: Sketch Geometry(ISO) -->
<path d="M10 187.8h55" fill="none" stroke="#000" stroke-width=".2"/>
<text font-size="6.9" x="239.1" y="194.2">1040</text>
<text font-size="5.4" x="201.2" y="17.9">Order Information: Grippers</text>
<g font-size="4.1" fill="#f00">
<text x="47.9" y="165.6">A</text>
<text x="47.9" y="171.5">B</text>
<text x="47.8" y="177.6">C</text>
</g>
<g font-size="3.4" fill="#00f">
<text x="69.4" y="164.9">9 [0.35]</text>
<text x="113.5" y="164.9">12 [0.47]</text>
<text x="158.5" y="164.9">15 [0.59]</text>
<text x="203.5" y="164.9">19 [0.75]</text>
<text x="69.4" y="171">9 [0.35]</text>
<text x="113.5" y="171">12 [0.47]</text>
<text x="158.5" y="171">15 [0.59]</text>
<text x="203.5" y="171">19 [0.75]</text>
<text x="69.4" y="177">3 [0.12]</text>
<text x="112.9" y="177">4.5 [0.18]</text>
<text x="159.3" y="177">5 [0.20]</text>
<text x="204.4" y="177">6 [0.24]</text>
</g>
<text font-size="3.4" x="203" y="192">Contact us:</text>
<g font-size="3" fill="#f00">
<text x="69.9" y="30.3">B</text>
<text x="48.6" y="51.3">A</text>
<text x="48.6" y="83">C</text>
</g>
<g font-size="3">
<text x="221.1" y="85.2">Gripper #3 in 1040</text>
<text x="221.1" y="88.7">standard movable jaw</text>
<text x="64.9" y="93.6">Serrated</text>
<text x="109.9" y="93.5">Plain</text>
<text x="67.9" y="113.5">Gripper #3</text>
<text x="112.8" y="113.5">Gripper #4</text>
<text x="157.8" y="113.5">Gripper #5</text>
<text x="202.9" y="113.5">Gripper #6</text>
<text x="44.7" y="153.1">Plain</text>
<text x="68.6" y="153.2">005-2531</text>
<text x="113.6" y="153.2">005-2541</text>
<text x="158.7" y="153.2">005-2551</text>
<text x="203.5" y="153.2">005-2561</text>
<text x="39.6" y="159.2">Serrated</text>
<text x="68.6" y="159.2">005-2532</text>
<text x="113.6" y="159.2">005-2542</text>
<text x="158.7" y="159.2">005-2552</text>
<text x="203.5" y="159.2">005-2562</text>
<text x="239.8" y="198.8">QwikLOK</text>
</g>
<g font-size="2.7">
<text x="11.5" y="190.8">Dimensions are mm [in].</text>
<text x="202.5" y="203.9">800-9004</text>
<text x="220" y="205.2">E</text>
<text x="233.7" y="204.6">5QL1040-AL: Page 6 of 19</text>
</g>
<text font-size="2.4" x="53.7" y="182.9">Grippers in table shown actual size.</text>
<g font-size="2">
<text x="201.2" y="195.4">ChickWorkholding.com</text>
<text x="205.6" y="198.6">724.772.1644</text>
<text x="218.8" y="202.2">REV</text>
</g>
</svg>
